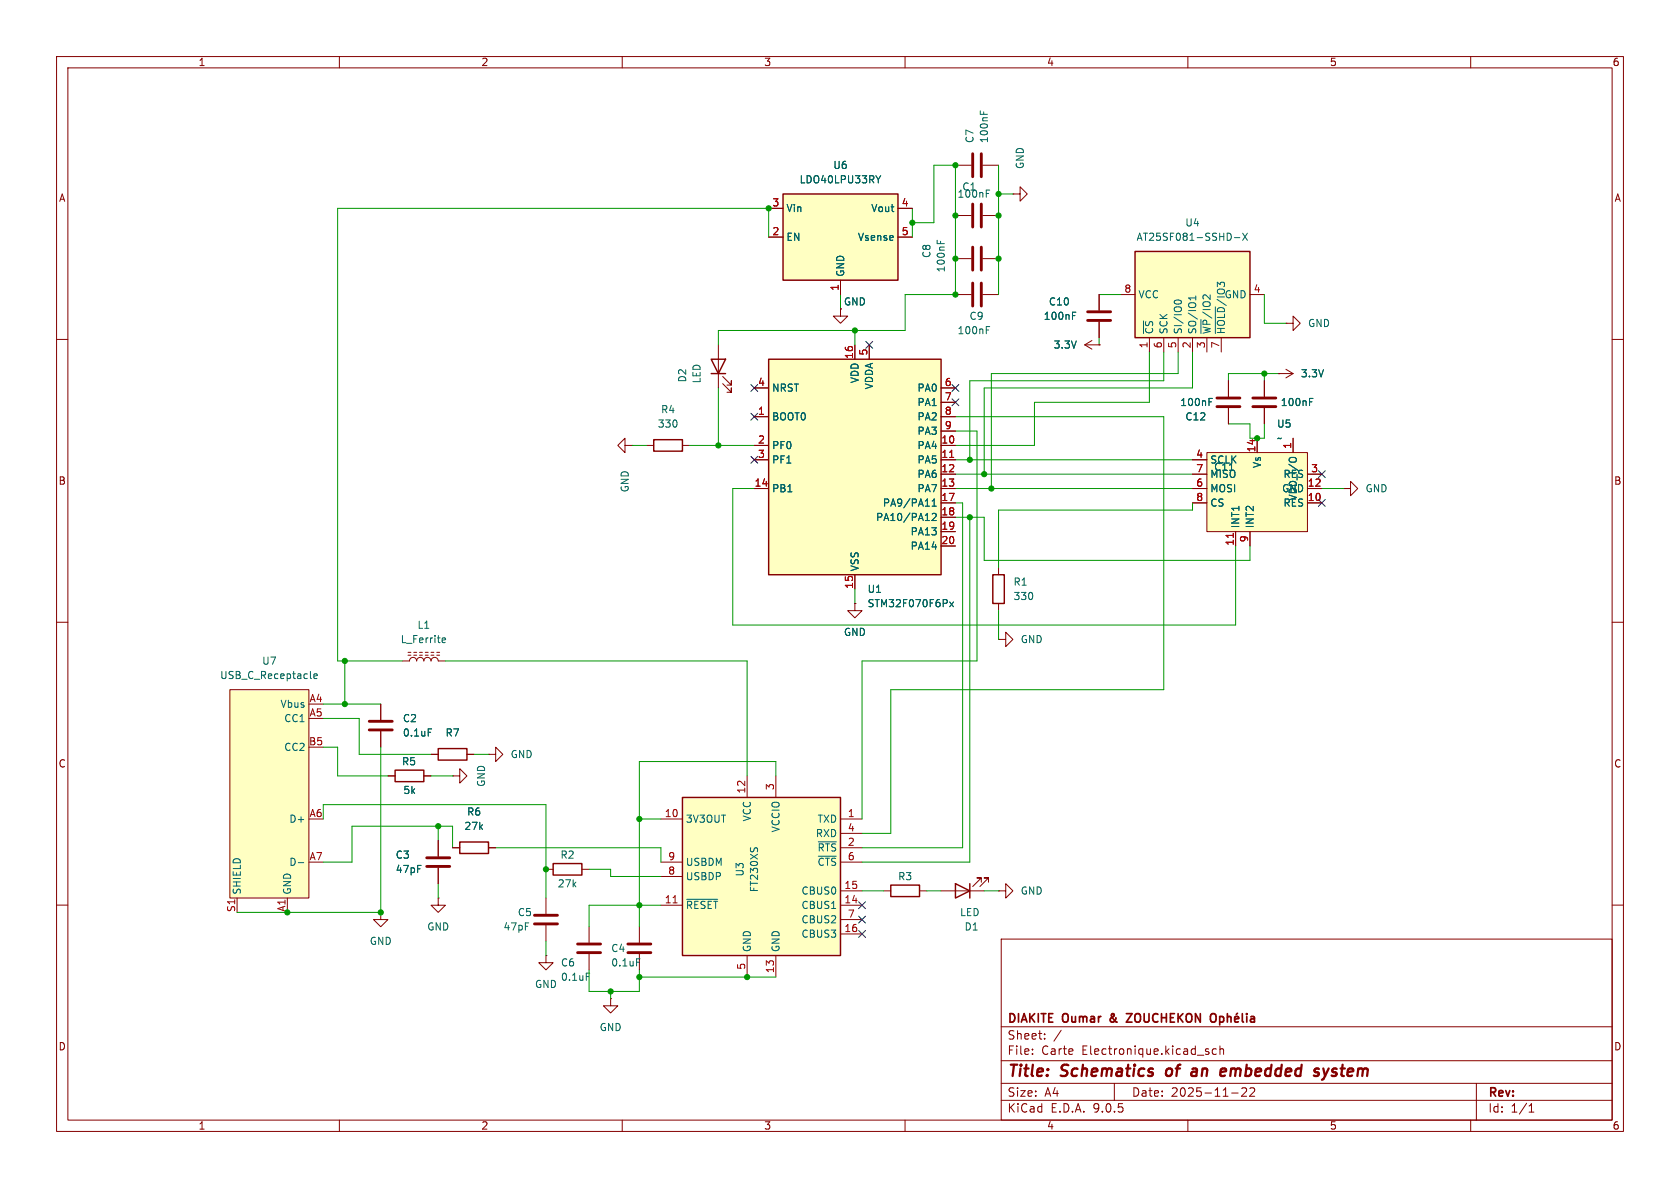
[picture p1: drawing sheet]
<svg xmlns="http://www.w3.org/2000/svg" width="297mm" height="210mm" viewBox="0 0 297 210" stroke-linecap="round" stroke-linejoin="round" font-family="sans-serif">
<g fill="none" stroke="#840000" stroke-width=".18">
<path d="M10 10h277v190h-277zM12 12h273v186h-273zM60 10v2M110 10v2M160 10v2M210 10v2M260 10v2M227.3 57.2h1.3v-1.3l1.3 1.3-1.3 1.2v-1.2M227.3 57.2h.1M10 60h2M217.2 67.3v2.8M217.2 72.1v2.8"/>
<path d="M285 60h2M10 110h2M285 110h2M10 160h2M177 166h108v32h-108zM285 160h2M60 198v2M110 198v2M160 198v2M177 194.5h108M177 191.5h108M177 187.5h108"/>
<path d="M177 181.5h108M182.5 186.3v.1M182.5 185.5v.1M184.7 183.6v.1M184.7 182.8v.1M187.6 182.1l-1.3 2M197 191.5v3M210 198v2M213.3 185.9l.4 .1v.2l-.2 .2h-.3M213.3 185.4l.4 .1M215 185.5l-.4-.1-.3 .3v.4l.2 .2h.5M215.7 185.5l.2-.1 .3 .1 .1 .9"/>
<path d="M215.7 184.9v1.5M217.7 193.2h1.2M219.5 192.4l.6-.1 .2 .1 .1 .3-.9 1.1h.9M221 192.4l.5-.1 .2 .1 .1 .3-.9 1.1h.9M260 198v2M261 191.5v6.5M270.3 196.6h.9M270.3 195.5l.4-.4v1.5"/>
</g>
<path d="M206.3 189.1l-.2 .7 .3 .4M211 188.9l.6 .1M211.5 190.1l-.7 .1M211.6 189.4h-.7M216.5 188.9l.2 .1v.4l-.9 .1M233.9 188.9l.4 1.3M234.3 190.2l-.3 .5-.3 .2M234.9 188.9l-.6 1.3" fill="none" stroke="#840000" stroke-width=".4"/>
<g fill="none" stroke="#840000" stroke-width=".3">
<path d="M199.1 179.2h1l-1 1.5h1M214.3 179.2a.5 .5 0 0 1 .7 .5v.5a.5 .5 0 0 1-.7 .5M215.6 179.8l.5-.1 .2 .3v.4l-.1 .2h-.6M215.6 179.7v1.5M217 179.8l.2-.1 .4 .1v.9M217 179.2v1.5M218.8 179.1l-.2 .2M219.6 179.2v1.3l.2 .2M220.4 179.2v.1M220.4 179.7v1M221.1 179.8h.6l.1 .9M196.3 180v.5"/>
<path d="M218.3 180.2l.7-.2-.1-.2-.4-.1-.2 .2v.7h.6M221.8 180l-.5 .1a.29 .29 0 0 0-.3 .3 .29 .29 0 0 0 .3 .3l.5-.1"/>
</g>
<path d="M215.1 70.4h4.1M215.1 71.9h4.1" fill="none" stroke="#840000" stroke-width=".51"/>
<path d="M213.7 71h.5M213.7 70.4h.6" fill="none" stroke="#006464" stroke-width=".18"/>
<path d="M213.4 80h17.7v14h-17.7z" fill="#ffffc2"/>
<g fill="none" stroke="#840000" stroke-width=".18">
<path d="M127 61v7.6M127.8 67.8l1.5 1.5v-.7v.7h-.8M127.8 66.5l1.5 1.6v-.8v.8h-.8M222.2 77.5v2.5M226.1 66h.1M226.1 66h2.5M227.3 65.3l1.3 .7M228.6 77.5v2.5M228.6 66l-1.3 .8M210.8 81.3h2.6M210.8 83.8h2.6M210.8 86.4h2.6"/>
<path d="M210.8 88.9h2.6M213.4 80h17.7v14h-17.7zM218.4 94v2.5M221 94v2.5M231.1 83.8h2.6M231.1 86.4h2.6M231.1 88.9h2.6"/>
</g>
<path d="M218 94.3v.7" fill="none" stroke="#a90000" stroke-width=".18"/>
<path d="M228 81a.9 .9 0 0 1 1.1 0" fill="none" stroke="#006464" stroke-width=".18"/>
<path d="M125.7 63.5h2.6l-1.3 2.5zM125.7 66h2.6" fill="none" stroke="#840000" stroke-width=".25"/>
<path d="M120.6 141h28v27.9h-28z" fill="#ffffc2"/>
<path d="M120.6 141h28v27.9h-28z" fill="none" stroke="#840000" stroke-width=".25"/>
<g fill="none" stroke="#840000" stroke-width=".18">
<path d="M132.1 137.2v3.8M137.2 137.2v3.8M116.8 144.8h3.8M116.8 152.4h3.8M116.8 154.9h3.8M148.6 144.8h3.8M148.6 152.4h3.8M148.6 147.3h3.8M148.6 149.9h3.8M148.6 157.5h3.8M104.1 163.8v2.8M104.1 168.7v2.8"/>
<path d="M116.8 160h3.8M132.1 168.9v3.8M137.2 168.9v3.8M148.6 160h3.8M148.6 162.6h3.8M148.6 165.1h3.8"/>
</g>
<path d="M121.4 159h5.5M144.7 148.8h3.2M144.7 151.4h3.2M103.6 172h.7" fill="none" stroke="#006464" stroke-width=".18"/>
<path d="M119 159.6h.7" fill="none" stroke="#a90000" stroke-width=".18"/>
<path d="M102.1 166.9h4.1M102.1 168.4h4.1" fill="none" stroke="#840000" stroke-width=".51"/>
<path d="M200.7 44.5h20.3v15.2h-20.3z" fill="#ffffc2"/>
<path d="M200.7 44.5h20.3v15.2h-20.3zM115.6 77.7h5v2.1h-5zM168.9 156.2l2.5 1.3-2.5 1.3zM171.4 156.2v2.6" fill="none" stroke="#840000" stroke-width=".25"/>
<g fill="none" stroke="#840000" stroke-width=".18">
<path d="M194.3 52.1v2.8M194.3 56.9v2.8M198.1 52.1h2.6M203.2 59.7v2.5M205.7 59.7v2.5M208.3 59.7v2.5M210.8 59.7v2.5M213.4 59.7v2.5M215.9 59.7v2.5M221 52.1h2.5M110.5 78.7v-1.2l-1.3 1.2 1.3 1.3v-1.3h1.3M111.8 78.7h.1"/>
<path d="M114.3 78.7h1.3M120.6 78.7h1.3M191.8 61l1.2 .7M191.8 61h2.5M193 60.2l-1.2 .8M194.3 61h.1M223.5 67.3v2.8M223.5 72.1v2.8M237.5 86.4h1.3v-1.3l1.2 1.3-1.2 1.2v-1.2M237.5 86.4h.1M71.1 116.8h1.3a.64 .64 0 0 1 .6-.6 .64 .64 0 0 1 .7 .6 .64 .64 0 0 1 .6-.6 .64 .64 0 0 1 .6 .6 .64 .64 0 0 1 .7-.6 .64 .64 0 0 1 .6 .6 .64 .64 0 0 1 .6-.6 .64 .64 0 0 1 .7 .6h1.2M72.1 115.8h.5"/>
<path d="M72.1 115.3h.5M73.2 115.8h.5M73.2 115.3h.5M74.2 115.8h.5M74.2 115.3h.5M75.2 115.8h.5M75.2 115.3h.5M76.2 115.8h.5M76.2 115.3h.5M77.2 115.8h.5M77.2 115.3h.5M77.5 148.6v2.8"/>
<path d="M77.5 153.4v2.8M166.4 157.5h7.6M173.5 156v-.8h-.8h.8l-1.5 1.5M174.8 156v-.8h-.8h.8l-1.6 1.5M67.3 161.3v1.3h1.3l-1.3 1.2-1.3-1.2h1.3M67.3 161.3h.1M96.5 168.9v1.3h1.3l-1.3 1.3-1.3-1.3h1.3M96.5 168.9h.1M107.9 176.5v1.3h1.3l-1.3 1.3-1.2-1.3h1.2M107.9 176.5h.1M113 163.8v2.8M113 168.7v2.8"/>
</g>
<g fill="none" stroke="#006464" stroke-width=".18">
<path d="M189.6 55.8h.4M189.6 55.2h.6M207.7 53.6l-.1-.1a.68 .68 0 0 1 .6-.5 .68 .68 0 0 1 .7 .5l-.2 .1M211.4 52.3v.7M211.4 52.7h-1.3l.4 .3M214.9 54.2v4.8M218.2 42h1M219.7 41.2l.8 1.3M220.5 41.2l-.8 1.3M231.5 71h.4M231.5 70.4h.6M78.3 112.8h.4l.1 .3-.6 .1"/>
<path d="M78.7 113.5l-.4 .1M112.5 169.5h.6"/>
</g>
<path d="M192.3 55.1h4M192.3 56.6h4M221.5 70.4h4.1M221.5 71.9h4.1M75.4 151.6h4.1M75.4 153.2h4.1M111 166.9h4.1M111 168.4h4.1" fill="none" stroke="#840000" stroke-width=".51"/>
<path d="M40.6 121.9h14v36.9h-14z" fill="#ffffc2"/>
<g fill="none" stroke="#840000" stroke-width=".18">
<path d="M168.9 45.7h2.8M173.7 45.7h2.8M176.5 113h1.3v-1.2l1.3 1.2-1.3 1.3v-1.3M176.5 113h.1M176.5 100.3v1.3M176.5 106.7v1.3M40.6 121.9h14v36.9h-14zM67.3 124.5v2.8M67.3 129.3v2.8M68.6 137.2h1.2M74.9 137.2h1.3M76.2 133.4h1.3"/>
<path d="M80 137.2h1.3v-1.3l1.2 1.3-1.2 1.2v-1.2M80 137.2h.1M82.5 133.4h1.3M86.4 133.4h1.2v-1.3l1.3 1.3-1.3 1.2v-1.2M86.4 133.4h.1M41.9 158.8v2.5M50.8 158.8v2.5M77.5 158.8v1.2h1.2l-1.2 1.3-1.3-1.3h1.3M77.5 158.8h.1M80 149.9h1.3M86.4 149.9h1.2M96.5 153.7h1.3"/>
<path d="M96.5 158.8v2.7M102.9 153.7h1.2M156.2 157.5h1.3M162.6 157.5h1.2M176.5 157.5h1.3v-1.3l1.3 1.3-1.3 1.3v-1.3M176.5 157.5h.1M96.5 163.6v2.8"/>
</g>
<path d="M165.7 42.5v.6M166.3 42.6v.5M55.5 119.5l.6-.1-.1-.2-.3-.1-.2 .2v.6h.5M75.7 128.8h.6M52.7 152.5h1" fill="none" stroke="#006464" stroke-width=".18"/>
<path d="M172 43.7v4.1M173.5 43.7v4.1M65.3 127.5h4M65.3 129h4M94.5 161.8h4.1M94.5 163.3h4.1" fill="none" stroke="#840000" stroke-width=".51"/>
<path d="M175.5 101.6h2v5.1h-2zM69.8 136.1h5.1v2.1h-5.1zM77.5 132.3h5v2.1h-5zM81.3 148.8h5.1v2.1h-5.1zM97.8 152.7h5.1v2h-5.1zM157.5 156.5h5.1v2h-5.1z" fill="none" stroke="#840000" stroke-width=".25"/>
<path d="M135.9 63.5h30.5v38.1h-30.5z" fill="#ffffc2"/>
<path d="M135.9 63.5h30.5v38.1h-30.5z" fill="none" stroke="#840000" stroke-width=".25"/>
<g fill="none" stroke="#840000" stroke-width=".18">
<path d="M168.9 38.1h2.8M168.9 29.2h2.8M173.7 38.1h2.8M173.7 29.2h2.8M179.1 34.3h1.2v-1.3l1.3 1.3-1.3 1.3v-1.3M179.1 34.3h.1M148.6 54.6v1.3h1.3l-1.3 1.3-1.3-1.3h1.3M168.9 52.1h2.8M173.7 52.1h2.8M133.3 68.6h2.6M133.3 73.7h2.6M133.3 78.7h2.6"/>
<path d="M151.1 61v2.5M153.7 61v2.5M166.4 68.6h2.5M166.4 73.7h2.5M166.4 78.7h2.5M166.4 71.1h2.5M166.4 76.2h2.5M133.3 81.3h2.6M133.3 86.4h2.6M166.4 81.3h2.5M166.4 86.4h2.5M166.4 83.8h2.5"/>
<path d="M166.4 88.9h2.5M166.4 91.4h2.5M166.4 94h2.5M166.4 96.5h2.5M151.1 106.7v1.3h1.3l-1.3 1.2-1.2-1.2h1.2M151.1 106.7h.1M151.1 101.6v2.5"/>
</g>
<path d="M167.9 80.9h.7" fill="none" stroke="#a90000" stroke-width=".18"/>
<path d="M173.3 19.6v.6M173.9 19.8v.4M174.4 34.2h.4M174.4 33.6h.6M174.4 58.3h.4M174.4 57.7h.6M164.8 89.5h.7M164.8 88.6l.4-.4v1.3M164.8 90.9l.5-.2 .2 .4-.8 .9h.8M167.9 106.4l.7 .9M168.6 106.4l-.7 .9" fill="none" stroke="#006464" stroke-width=".18"/>
<path d="M172 27.2v4M172 36.1v4M173.5 27.2v4M173.5 36.1v4M172 50v4.1M173.5 50v4.1" fill="none" stroke="#840000" stroke-width=".51"/>
<path d="M138.4 34.3h20.3v15.2h-20.3z" fill="#ffffc2"/>
<path d="M138.4 34.3h20.3v15.2h-20.3z" fill="none" stroke="#840000" stroke-width=".25"/>
<g fill="none" stroke="#840000" stroke-width=".18">
<path d="M135.9 36.8h2.5M158.7 36.8h2.6M135.9 41.9h2.5M148.6 49.5v2.6M158.7 41.9h2.6M194.3 52.1v2.8M194.3 56.9v2.8M133.3 68.6h2.6M133.3 73.7h2.6M133.3 78.7h2.6M151.1 61v2.5M153.7 61v2.5"/>
<path d="M166.4 68.6h2.5M166.4 73.7h2.5M166.4 78.7h2.5M166.4 71.1h2.5M166.4 76.2h2.5M194.3 61h.1M217.2 67.3v2.8M217.2 72.1v2.8M222.2 77.5v2.5M223.5 67.3v2.8M223.5 72.1v2.8M226.1 66h.1"/>
<path d="M228.6 77.5v2.5M133.3 81.3h2.6M133.3 86.4h2.6M166.4 81.3h2.5M166.4 83.8h2.5M166.4 86.4h2.5M166.4 88.9h2.5M166.4 91.4h2.5M166.4 94h2.5M166.4 96.5h2.5M210.8 81.3h2.6M210.8 83.8h2.6"/>
<path d="M210.8 86.4h2.6M210.8 88.9h2.6M218.4 94v2.5M221 94v2.5M231.1 83.8h2.6M231.1 86.4h2.6M231.1 88.9h2.6M151.1 106.7h.1M151.1 101.6v2.5M67.3 124.5v2.8M67.3 129.3v2.8M68.6 137.2h1.2"/>
<path d="M74.9 137.2h1.3M76.2 133.4h1.3M82.5 133.4h1.3M77.5 148.6v2.8M77.5 153.4v2.8M80 149.9h1.3M86.4 149.9h1.2"/>
</g>
<g fill="none" stroke="#006464" stroke-width=".18">
<path d="M155.7 31.1l-.4 .6M189.6 55.8h.4M189.6 55.2h.6M213.7 71h.5M213.7 70.4h.6M231.5 71h.4M231.5 70.4h.6M164.8 89.5h.7M164.8 88.6l.4-.4v1.3M164.8 90.9l.5-.2 .2 .4-.8 .9h.8M228 81a.9 .9 0 0 1 1.1 0M167.9 106.4l.7 .9"/>
<path d="M168.6 106.4l-.7 .9M75.7 128.8h.6"/>
</g>
<g fill="none" stroke="#009600" stroke-width=".18">
<path d="M161.3 39.4h3.8v-10.2h3.8v22.9h-8.9v6.3h-33v2.6M161.3 36.8v5.1M176.5 29.2v22.9M176.5 34.3h2.6M135.9 41.9v-5.1h-76.2v80h11.4M148.6 52.1v2.5M151.1 58.4v2.6M194.3 59.7v1.3M194.3 52.1h3.8M223.5 52.1v5.1h3.8M111.8 78.7h2.5M121.9 78.7h11.4"/>
<path d="M127 68.6v10.1M168.9 76.2h3.8v40.6h-20.3v28M168.9 73.7h36.8v48.2h-48.2v25.4h-5.1M203.2 62.2v8.9h-20.3v7.6h-14M205.7 62.2v5.1h-34.3v14M208.3 62.2v3.8h-33v20.4M210.8 62.2v6.4h-36.8v15.2M217.2 74.9h3.8v2.6h2.5v-2.6M223.5 66v1.3M226.1 66h-8.9v1.3M133.3 86.4h-3.8v24.1h88.9v-14M168.9 91.4h5.1v7.7h47v-2.6"/>
<path d="M168.9 83.8h41.9M168.9 81.3h41.9M168.9 86.4h41.9M168.9 88.9h1.3v61h-17.8M171.4 91.4v61h-19M210.8 88.9v1.3h-34.3v10.1M233.7 86.4h3.8M61 116.8v7.7M78.7 116.8h53.4v20.4M151.1 104.1v2.6M176.5 108v5M57.1 132.1h2.6v5.1h8.9"/>
<path d="M57.1 127h6.4v6.4h12.7M57.1 124.5h10.2M67.3 132.1v29.2h-25.4M76.2 137.2h3.8M83.8 133.4h2.6M137.2 137.2v-2.6h-24.2v29.2M57.1 144.8v-2.6h39.4v16.6M77.5 146.1v2.5M77.5 156.2v2.6M80 149.9v-3.8h-17.8v6.3h-5.1M87.6 149.9h29.2v2.5M104.1 153.7h3.8v1.2h8.9"/>
<path d="M113 144.8h3.8M152.4 157.5h3.8M163.8 157.5h2.6M174 157.5h2.5M96.5 166.4v2.5M104.1 171.5v3.8h8.9v-3.8M107.9 175.3v1.2M113 172.7h24.2M116.8 160h-12.7v3.8"/>
</g>
<g fill="none" stroke="#000084" stroke-width=".18">
<path d="M132.7 68l1.3 1.2M132.7 73.1l1.3 1.2M134 68l-1.3 1.2M134 73.1l-1.3 1.2M153.1 60.4l1.2 1.2M154.3 60.4l-1.2 1.2M168.3 70.5l1.2 1.2M168.3 68l1.2 1.2M169.5 70.5l-1.2 1.2M169.5 68l-1.2 1.2M132.7 80.7l1.3 1.2M134 80.7l-1.3 1.2"/>
<path d="M233.1 83.2l1.2 1.2M233.1 88.3l1.2 1.2M234.3 83.2l-1.2 1.2M234.3 88.3l-1.2 1.2M151.8 159.4l1.2 1.2M153 159.4l-1.2 1.2M151.8 164.5l1.2 1.2M151.8 162l1.2 1.2M153 164.5l-1.2 1.2M153 162l-1.2 1.2"/>
</g>
<path d="M167.9 80.9h.7M218 94.3v.7" fill="none" stroke="#a90000" stroke-width=".18"/>
<g fill="#009600" stroke="#009600" stroke-width=".18">
<circle cx="61" cy="116.8" r=".46"/>
<circle cx="127" cy="78.7" r=".46"/>
<circle cx="61" cy="124.5" r=".46"/>
<circle cx="176.5" cy="45.7" r=".46"/>
<circle cx="168.9" cy="52.1" r=".46"/>
<circle cx="175.3" cy="86.4" r=".46"/>
<circle cx="171.4" cy="91.4" r=".46"/>
<circle cx="223.5" cy="66" r=".46"/>
<circle cx="174" cy="83.8" r=".46"/>
<circle cx="113" cy="172.7" r=".46"/>
<circle cx="132.1" cy="172.7" r=".46"/>
<circle cx="113" cy="160" r=".46"/>
<circle cx="107.9" cy="175.3" r=".46"/>
<circle cx="113" cy="144.8" r=".46"/>
<circle cx="50.8" cy="161.3" r=".46"/>
<circle cx="67.3" cy="161.3" r=".46"/>
<circle cx="77.5" cy="146.1" r=".46"/>
<circle cx="96.5" cy="153.7" r=".46"/>
<circle cx="171.4" cy="81.3" r=".46"/>
<circle cx="222.2" cy="77.5" r=".46"/>
<circle cx="151.1" cy="58.4" r=".46"/>
<circle cx="168.9" cy="45.7" r=".46"/>
<circle cx="176.5" cy="34.3" r=".46"/>
<circle cx="176.5" cy="38.1" r=".46"/>
<circle cx="168.9" cy="29.2" r=".46"/>
<circle cx="161.3" cy="39.4" r=".46"/>
<circle cx="135.9" cy="36.8" r=".46"/>
<circle cx="168.9" cy="38.1" r=".46"/>
</g>
<g font-size="2.8" fill="#840000">
<text x="178" y="190.9">Title:</text>
<text x="187.7" y="190.9">Schematics</text>
<text x="207" y="190.9">of</text>
<text x="212.3" y="190.9">an</text>
<text x="218.2" y="190.9">embedded</text>
<text x="235.6" y="190.9">system</text>
</g>
<g font-size="2.1" fill="#840000">
<text x="178" y="184">Sheet:</text>
<text x="178" y="181.2">DIAKITE</text>
<text x="188" y="181.2">Oumar</text>
<text x="196.9" y="181.2">&amp;</text>
<text x="200.5" y="181.2">ZOUCHEKON</text>
<text x="178" y="186.7">File:</text>
<text x="184.1" y="186.7">Carte</text>
<text x="191.3" y="186.7">Electronique.kicad_sch</text>
<text x="178" y="196.9">KiCad</text>
<text x="178" y="194.1">Size:</text>
<text x="184.7" y="194.1">A4</text>
<text x="185.7" y="196.9">E.D.A.</text>
<text x="193.3" y="196.9">9.0.5</text>
<text x="200" y="194.1">Date:</text>
<text x="207" y="194.1">2025-11-22</text>
<text x="263" y="194.3">Rev:</text>
<text x="263" y="196.9">Id:</text>
<text x="267.1" y="196.9">1/1</text>
</g>
<g font-size="1.8" fill="#840000">
<text x="35" y="11.9">1</text>
<text x="85" y="11.9">2</text>
<text x="135" y="11.9">3</text>
<text x="185" y="11.9">4</text>
<text x="235" y="11.9">5</text>
<text x="285" y="11.9">6</text>
<text x="10.3" y="35.9">A</text>
<text x="285.3" y="35.9">A</text>
<text x="149.1" y="54.2">GND</text>
<text x="10.3" y="85.9">B</text>
<text x="285.3" y="85.9">B</text>
<text x="10.3" y="135.9">C</text>
<text x="285.3" y="135.9">C</text>
<text x="10.3" y="185.9">D</text>
<text x="285.3" y="185.9">D</text>
<text x="35" y="199.9">1</text>
<text x="85" y="199.9">2</text>
<text x="135" y="199.9">3</text>
<text x="185" y="199.9">4</text>
<text x="235" y="199.9">5</text>
<text x="285" y="199.9">6</text>
</g>
<g font-size="1.8" fill="#006464">
<text x="172.3" y="25.4" transform="rotate(-90 172.3 25.4)">C7</text>
<text x="174.9" y="25.4" transform="rotate(-90 174.9 25.4)">100nF</text>
<text x="181.2" y="30" transform="rotate(-90 181.2 30)">GND</text>
<text x="141.3" y="32.6">LDO40LPU33RY</text>
<text x="147.2" y="30.1">U6</text>
<text x="169.2" y="35.2">100nF</text>
<text x="170" y="33.9">C1</text>
<text x="138.9" y="37.7">Vin</text>
<text x="153.9" y="37.7">Vout</text>
<text x="209.4" y="40.2">U4</text>
<text x="138.9" y="42.8">EN</text>
<text x="151.6" y="42.8">Vsense</text>
<text x="164.7" y="45.7" transform="rotate(-90 164.7 45.7)">C8</text>
<text x="200.8" y="42.8">AT25SF081-SSHD-X</text>
<text x="149.5" y="49" transform="rotate(-90 149.5 49)">GND</text>
<text x="167.2" y="48.3" transform="rotate(-90 167.2 48.3)">100nF</text>
<text x="201.2" y="52.9">VCC</text>
<text x="216.4" y="52.9">GND</text>
<text x="169.2" y="59.3">100nF</text>
<text x="171.3" y="56.7">C9</text>
<text x="184.4" y="56.7">100nF</text>
<text x="185.3" y="54.2">C10</text>
<text x="204.1" y="59.2" transform="rotate(-90 204.1 59.2)">~{CS}</text>
<text x="206.6" y="59.2" transform="rotate(-90 206.6 59.2)">SCK</text>
<text x="209.1" y="59.2" transform="rotate(-90 209.1 59.2)">SI/IO0</text>
<text x="211.7" y="59.2" transform="rotate(-90 211.7 59.2)">SO/IO1</text>
<text x="214.2" y="59.2" transform="rotate(-90 214.2 59.2)">~{WP}/IO2</text>
<text x="216.8" y="59.2" transform="rotate(-90 216.8 59.2)">~{HOLD}/IO3</text>
<text x="231.1" y="58">GND</text>
<text x="186.2" y="61.8">3.3V</text>
<text x="121.5" y="67.7" transform="rotate(-90 121.5 67.7)">D2</text>
<text x="124.1" y="67.9" transform="rotate(-90 124.1 67.9)">LED</text>
<text x="136.4" y="69.4">NRST</text>
<text x="152" y="67.8" transform="rotate(-90 152 67.8)">VDD</text>
<text x="154.5" y="68.9" transform="rotate(-90 154.5 68.9)">VDDA</text>
<text x="162.1" y="69.4">PA0</text>
<text x="162.1" y="72">PA1</text>
<text x="208.6" y="72">100nF</text>
<text x="226.3" y="72">100nF</text>
<text x="229.9" y="66.9">3.3V</text>
<text x="116.2" y="75.8">330</text>
<text x="116.8" y="73.3">R4</text>
<text x="136.4" y="74.5">BOOT0</text>
<text x="162.1" y="74.5">PA2</text>
<text x="162.1" y="77.1">PA3</text>
<text x="209.5" y="74.5">C12</text>
<text x="225.7" y="75.8">U5</text>
<text x="136.4" y="79.6">PF0</text>
<text x="136.4" y="82.1">PF1</text>
<text x="162.1" y="79.6">PA4</text>
<text x="162.1" y="82.1">PA5</text>
<text x="213.9" y="82.1">SCLK</text>
<text x="214.5" y="83.4">C11</text>
<text x="223.1" y="82.8" transform="rotate(-90 223.1 82.8)">Vs</text>
<text x="225.7" y="78.3">~</text>
<text x="111.4" y="87.1" transform="rotate(-90 111.4 87.1)">GND</text>
<text x="136.4" y="87.2">PB1</text>
<text x="156" y="89.8">PA9/PA11</text>
<text x="162.1" y="84.7">PA6</text>
<text x="162.1" y="87.2">PA7</text>
<text x="213.9" y="84.7">MISO</text>
<text x="213.9" y="87.2">MOSI</text>
<text x="213.9" y="89.8">CS</text>
<text x="226.6" y="87.2">GND</text>
<text x="226.8" y="84.7">RES</text>
<text x="226.8" y="89.8">RES</text>
<text x="229.5" y="88.6" transform="rotate(-90 229.5 88.6)">VDD_I/O</text>
<text x="241.3" y="87.2">GND</text>
<text x="154.8" y="92.3">PA10/PA12</text>
<text x="160.9" y="94.8">PA13</text>
<text x="219.3" y="93.5" transform="rotate(-90 219.3 93.5)">INT1</text>
<text x="221.8" y="93.5" transform="rotate(-90 221.8 93.5)">INT2</text>
<text x="152" y="101.1" transform="rotate(-90 152 101.1)">VSS</text>
<text x="160.9" y="97.4">PA14</text>
<text x="153.3" y="105">U1</text>
<text x="153.3" y="107.5">STM32F070F6Px</text>
<text x="179.1" y="103.7">R1</text>
<text x="179.1" y="106.3">330</text>
<text x="70.7" y="113.9">L_Ferrite</text>
<text x="73.7" y="111.4">L1</text>
<text x="149.1" y="112.6">GND</text>
<text x="180.3" y="113.9">GND</text>
<text x="46.3" y="117.7">U7</text>
<text x="38.8" y="120.2">USB_C_Receptacle</text>
<text x="49.5" y="125.3">Vbus</text>
<text x="50.1" y="127.9">CC1</text>
<text x="71.1" y="127.9">C2</text>
<text x="71.1" y="130.4">0.1uF</text>
<text x="78.7" y="130.4">R7</text>
<text x="50.1" y="132.9">CC2</text>
<text x="71" y="135.5">R5</text>
<text x="90.2" y="134.2">GND</text>
<text x="71.2" y="140.6">5k</text>
<text x="86" y="139.2" transform="rotate(-90 86 139.2)">GND</text>
<text x="51.1" y="145.6">D+</text>
<text x="82" y="146.9">27k</text>
<text x="82.5" y="144.4">R6</text>
<text x="121.2" y="145.6">3V3OUT</text>
<text x="132.9" y="145.3" transform="rotate(-90 132.9 145.3)">VCC</text>
<text x="138" y="147.2" transform="rotate(-90 138 147.2)">VCCIO</text>
<text x="144.1" y="148.2">RXD</text>
<text x="144.4" y="145.6">TXD</text>
<text x="51.1" y="153.3">D-</text>
<text x="69.9" y="152">C3</text>
<text x="69.9" y="154.5">47pF</text>
<text x="99" y="152">R2</text>
<text x="121.2" y="153.3">USBDM</text>
<text x="121.2" y="155.8">USBDP</text>
<text x="131.7" y="155" transform="rotate(-90 131.7 155)">U3</text>
<text x="144.4" y="150.7">~{RTS}</text>
<text x="144.4" y="153.3">~{CTS}</text>
<text x="158.7" y="155.8">R3</text>
<text x="42.8" y="158.2" transform="rotate(-90 42.8 158.2)">SHIELD</text>
<text x="51.7" y="158.2" transform="rotate(-90 51.7 158.2)">GND</text>
<text x="98.5" y="157.1">27k</text>
<text x="121.2" y="160.9">~{RESET}</text>
<text x="134.2" y="157.8" transform="rotate(-90 134.2 157.8)">FT230XS</text>
<text x="141.6" y="158.3">CBUS0</text>
<text x="141.6" y="160.9">CBUS1</text>
<text x="180.3" y="158.3">GND</text>
<text x="65.3" y="167.2">GND</text>
<text x="75.4" y="164.7">GND</text>
<text x="88.9" y="164.7">47pF</text>
<text x="91.4" y="162.2">C5</text>
<text x="141.6" y="163.4">CBUS2</text>
<text x="141.6" y="166">CBUS3</text>
<text x="169.6" y="162.2">LED</text>
<text x="170.4" y="164.7">D1</text>
<text x="99.1" y="171">C6</text>
<text x="99.1" y="173.6">0.1uF</text>
<text x="108" y="168.5">C4</text>
<text x="108" y="171">0.1uF</text>
<text x="132.9" y="168.4" transform="rotate(-90 132.9 168.4)">GND</text>
<text x="138" y="168.4" transform="rotate(-90 138 168.4)">GND</text>
<text x="94.5" y="174.9">GND</text>
<text x="105.9" y="182.5">GND</text>
</g>
<g font-size="1.8" fill="#a90000">
<text x="136.5" y="36.6">3</text>
<text x="136.5" y="41.7">2</text>
<text x="159.3" y="36.6">4</text>
<text x="159.3" y="41.7">5</text>
<text x="148.3" y="51.5" transform="rotate(-90 148.3 51.5)">1</text>
<text x="198.7" y="51.8">8</text>
<text x="221.5" y="51.8">4</text>
<text x="150.9" y="63.5" transform="rotate(-90 150.9 63.5)">16</text>
<text x="153.4" y="62.9" transform="rotate(-90 153.4 62.9)">5</text>
<text x="202.9" y="61.7" transform="rotate(-90 202.9 61.7)">1</text>
<text x="205.5" y="61.7" transform="rotate(-90 205.5 61.7)">6</text>
<text x="208" y="61.7" transform="rotate(-90 208 61.7)">5</text>
<text x="210.6" y="61.7" transform="rotate(-90 210.6 61.7)">2</text>
<text x="213.1" y="61.7" transform="rotate(-90 213.1 61.7)">3</text>
<text x="215.6" y="61.7" transform="rotate(-90 215.6 61.7)">7</text>
<text x="133.9" y="68.3">4</text>
<text x="166.9" y="68.3">6</text>
<text x="166.9" y="70.9">7</text>
<text x="133.9" y="73.4">1</text>
<text x="166.9" y="73.4">8</text>
<text x="166.9" y="75.9">9</text>
<text x="133.9" y="78.5">2</text>
<text x="133.9" y="81">3</text>
<text x="166.3" y="78.5">10</text>
<text x="166.3" y="81">11</text>
<text x="166.3" y="83.6">12</text>
<text x="211.4" y="81">4</text>
<text x="211.4" y="83.6">7</text>
<text x="222" y="80.1" transform="rotate(-90 222 80.1)">14</text>
<text x="228.3" y="79.4" transform="rotate(-90 228.3 79.4)">1</text>
<text x="231.7" y="83.6">3</text>
<text x="133.3" y="86.1">14</text>
<text x="166.3" y="86.1">13</text>
<text x="166.3" y="88.6">17</text>
<text x="211.4" y="86.1">6</text>
<text x="211.4" y="88.6">8</text>
<text x="231.1" y="86.1">12</text>
<text x="231.1" y="88.6">10</text>
<text x="166.3" y="91.2">18</text>
<text x="166.3" y="93.7">19</text>
<text x="220.7" y="96" transform="rotate(-90 220.7 96)">9</text>
<text x="166.3" y="96.3">20</text>
<text x="218.2" y="96.6" transform="rotate(-90 218.2 96.6)">11</text>
<text x="150.9" y="104.2" transform="rotate(-90 150.9 104.2)">15</text>
<text x="54.6" y="124.2">A4</text>
<text x="54.5" y="131.8">B5</text>
<text x="54.6" y="126.7">A5</text>
<text x="131.8" y="140.4" transform="rotate(-90 131.8 140.4)">12</text>
<text x="136.9" y="139.8" transform="rotate(-90 136.9 139.8)">3</text>
<text x="54.6" y="144.5">A6</text>
<text x="117.4" y="144.5">10</text>
<text x="149.8" y="144.5">1</text>
<text x="149.8" y="147.1">4</text>
<text x="149.8" y="149.6">2</text>
<text x="54.6" y="152.1">A7</text>
<text x="118" y="152.1">9</text>
<text x="118" y="154.7">8</text>
<text x="149.8" y="152.1">6</text>
<text x="41.7" y="161.3" transform="rotate(-90 41.7 161.3)">S1</text>
<text x="50.5" y="161.3" transform="rotate(-90 50.5 161.3)">A1</text>
<text x="117.4" y="159.8">11</text>
<text x="149.2" y="157.2">15</text>
<text x="149.2" y="159.8">14</text>
<text x="149.2" y="164.8">16</text>
<text x="149.8" y="162.3">7</text>
<text x="131.8" y="171.5" transform="rotate(-90 131.8 171.5)">5</text>
<text x="136.9" y="172.1" transform="rotate(-90 136.9 172.1)">13</text>
</g>
</svg>
